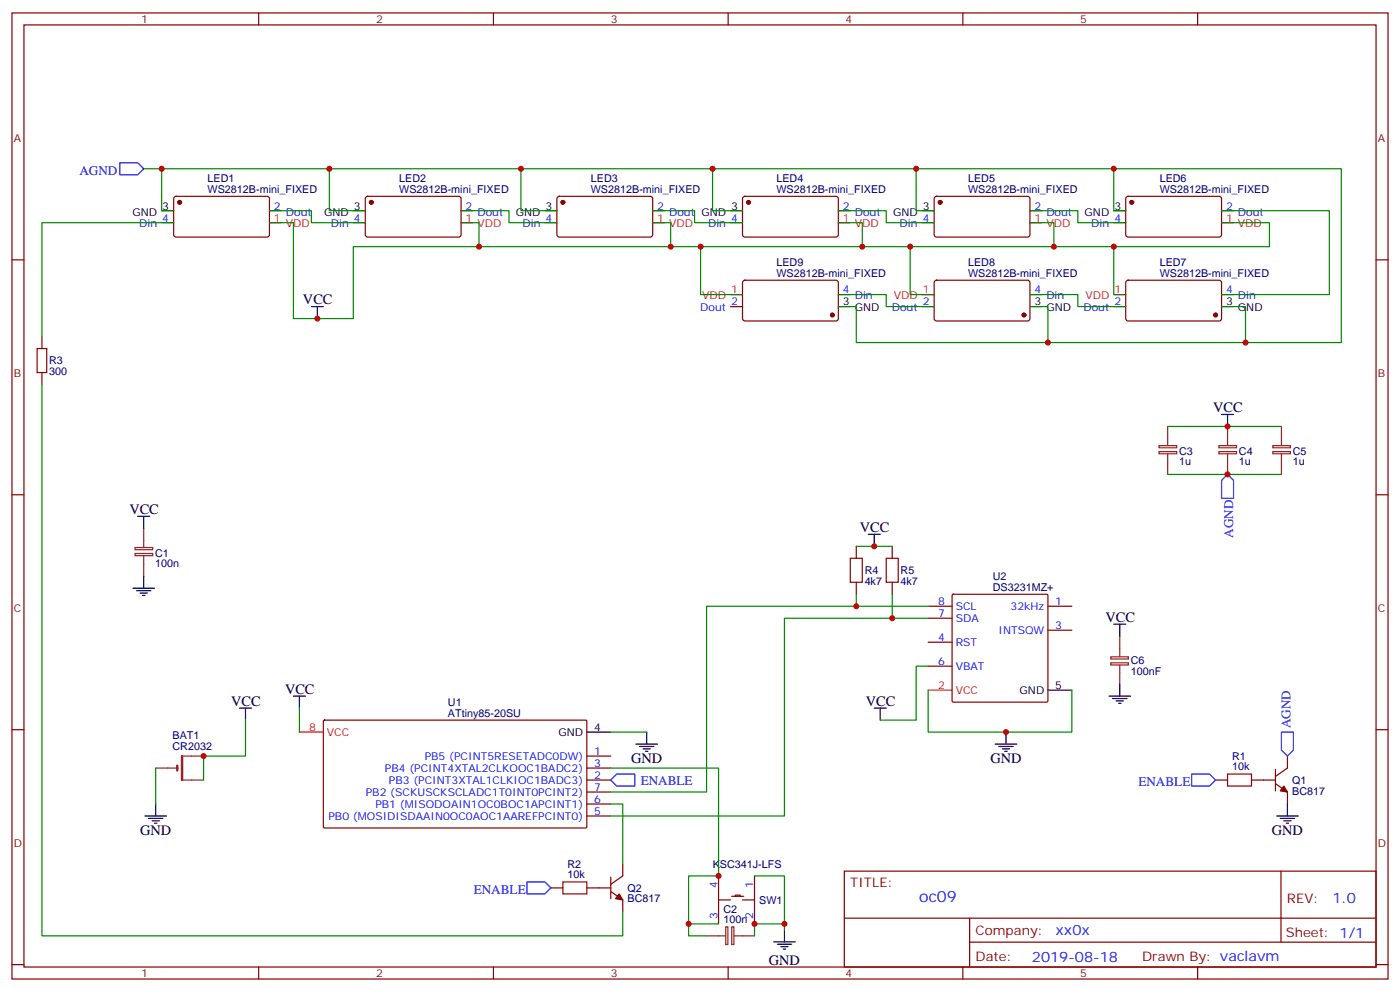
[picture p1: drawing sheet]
<svg xmlns="http://www.w3.org/2000/svg" width="412mm" height="292mm" viewBox="0 0 412 292" stroke-linecap="round" stroke-linejoin="round" font-family="sans-serif">
<g fill="none" stroke="#870000" stroke-width=".35">
<path d="M3.5 3.8h405.4v284.3h-405.4zM7.1 7.3h398.2v277.3h-398.2zM76.2 3.8v3.5M145.3 3.8v3.5M214.5 3.8v3.5M283.6 3.8v3.5M352.8 3.8v3.5M51.4 58l.5-.2h27l.5 .7-.1 10.8-.6 .5-27.1-.1-.4-.6v-10.6zM107.8 58l.5-.2h27.1l.4 .7v10.8l-.7 .5-27.1-.1-.4-.6v-10.6zM164.3 58l.4-.2h27.1l.5 .7-.1 10.8-.6 .5-27.1-.1-.5-.6v-10.6zM219 58l.4-.2h27.1l.4 .7v10.8l-.7 .5-27-.1-.5-.6v-10.6zM275.4 58l.5-.2h27.1l.4 .7-.1 10.8-.6 .5-27.1-.1-.4-.6v-10.6z"/>
<path d="M331.8 58l.5-.2h27.1l.4 .7v10.8l-.7 .5-27.1-.1-.4-.6v-10.6zM3.5 76.5h3.6M47.6 65.5h3.6M79.4 62h3.5M104.1 65.5h3.5M135.8 62h3.5M160.5 65.5h3.5M192.3 62h3.5M215.2 65.5h3.5M246.9 62h3.6M271.6 65.5h3.6M303.4 62h3.5"/>
<path d="M328.1 65.5h3.5M359.8 62h3.6M405.3 76.5h3.6M12.3 99.1v3.5M215.2 90.2h3.5M219 82.7l.4-.2h27.1l.4 .7v10.8l-.7 .5-27-.1-.5-.6v-10.6zM246.9 86.7h3.6M271.6 90.2h3.6M275.4 82.7l.5-.2h27.1l.4 .7-.1 10.8-.6 .5-27.1-.1-.4-.6v-10.6zM303.4 86.7h3.5M328.1 90.2h3.5M331.8 82.7l.5-.2h27.1l.4 .7v10.8l-.7 .5-27.1-.1-.4-.6v-10.6z"/>
<path d="M359.8 86.7h3.6M12.3 109.6v3.6M3.5 145.6h3.6M405.3 145.6h3.6M252.2 160.8v3.5M252.2 171.4v3.5M262.8 160.8v3.5M262.8 171.4v3.5M273.4 178.4h7.1M280.5 175.1l.3-.2h27.5l.3 .2 .1 31.2-.2 .3-27.7 .1-.3-.2zM308.7 178.4h7M273.4 189h7.1"/>
<path d="M273.4 196.1h7.1M273.4 182h7.1M308.7 185.5h7M3.5 214.8h3.6M95.3 212.1l.3-.2 77.1 .1 .2 .3-.1 31.2-.3 .2-77.1-.1-.2-.3zM405.3 214.8h3.6M172.9 229.6h7M172.9 222.5h7M172.9 226.1h7M172.9 236.6h7M172.9 233.1h7M358.1 229.6h3.5"/>
<path d="M368.7 229.6h7M375.7 230.6l3.5 2.5v3.5M375.7 226.4v6.4M379.2 222.5v3.6l-3.5 2.4M172.9 240.2h7M179.9 258.2v6.3M183.4 254.3v3.5l-3.5 2.5M211.7 257.8v14.1M222.2 257.8v14.1M248.7 256.4h156.6v28.2h-156.6zM377.3 256.4v20.9M162.3 261.3h3.5"/>
<path d="M172.9 261.3h7M179.9 262.4l3.5 2.5v3.5M211.7 264.9h3.5M215.5 263.8h3.6M216.6 263.8v-.3h1.4v.3M218.7 264.9h3.5M248.7 270.2h156.5M285.6 277.3h119.6M285.6 270.2v14.2M3.5 283.9h3.6M76.2 284.6v3.5M145.3 284.6v3.5"/>
<path d="M214.5 284.6v3.5M283.6 284.6v3.5M352.8 284.6v3.5M405.3 283.9h3.6"/>
</g>
<path d="M10.9 102.6h2.9v7h-2.9zM250.5 164.3h3.5v7.1h-3.5zM261.1 164.3h3.5v7.1h-3.5zM361.6 227.8h7.1v3.6h-7.1zM165.8 259.6h7.1v3.5h-7.1z" fill="none" stroke="#a10000" stroke-width=".35"/>
<g fill="#870000" stroke="#870000" stroke-width=".35">
<path d="M378.2 231.4l1 1.7-2.1-.3z"/>
<path d="M182.4 263.1l1 1.8-2.1-.4z"/>
<circle cx="52.9" cy="59.5" r=".53"/>
<circle cx="109.4" cy="59.5" r=".53"/>
<circle cx="165.8" cy="59.5" r=".53"/>
<circle cx="220.5" cy="59.5" r=".53"/>
<circle cx="276.9" cy="59.5" r=".53"/>
<circle cx="333.4" cy="59.5" r=".53"/>
<circle cx="358.1" cy="92.7" r=".53"/>
<circle cx="301.6" cy="92.7" r=".53"/>
<circle cx="245.2" cy="92.7" r=".53"/>
</g>
<g fill="none" stroke="#8c2424" stroke-width=".35">
<path d="M341.4 132.9h5.2v.7h-5.2zM341.4 131.2h5.2v.6h-5.2zM344 125.5v5.7M344 133.6v6M359.1 132.9h5.1v.7h-5.1zM359.1 131.2h5.1v.6h-5.1zM361.6 125.5v5.7M361.6 133.6v6M374.9 132.9h5.2v.7h-5.2zM374.9 131.2h5.2v.6h-5.2zM377.5 125.5v5.7M377.5 133.6v6"/>
<path d="M42.3 155.5v5.6M39.8 162.9h5.2v.6h-5.2zM39.8 161.1h5.2v.7h-5.2zM42.3 163.6v6M327.2 193.3h5.2v.7h-5.2zM327.2 195.1h5.2v.6h-5.2zM329.8 187.3v6M329.8 195.7v5.7M45.9 226.1h6.3M53.6 222.5h6.4M53.6 229.6h6.4M208.1 275.4h5.7"/>
<path d="M213.8 272.8h.6v5.2h-.6zM215.5 272.8h.7v5.2h-.7zM216.3 275.4h5.9"/>
</g>
<path d="M52.2 225.4v1.4M53.6 222.5v7.1" fill="none" stroke="#8c2424" stroke-width=".71"/>
<path d="M79.4 65.5h3.5M135.8 65.5h3.5M192.3 65.5h3.5M246.9 65.5h3.6M303.4 65.5h3.5M359.8 65.5h3.6M215.2 86.7h3.5M271.6 86.7h3.6M328.1 86.7h3.5M88.2 215.5h7M273.4 203.1h7.1" fill="none" stroke="#f00" stroke-width=".35"/>
<g fill="none" stroke="#000" stroke-width=".35">
<path d="M47.6 62h3.6M104.1 62h3.5M160.5 62h3.5M215.2 62h3.5M271.6 62h3.6M328.1 62h3.5M91.7 90.2h3.5M93.5 90.2v3.6M246.9 90.2h3.6M303.4 90.2h3.5M359.8 90.2h3.6M359.8 122h3.6"/>
<path d="M361.6 122v3.5M40.6 152h3.5M42.3 152v3.5M255.8 157.3h3.5M257.5 157.3v3.5M39.2 173.1h6.3M40.2 173.8h4.2M41.3 174.6h2.1M42 175.3h.7M42.3 169.6v3.5M328.1 183.7h3.5M329.8 183.7v3.6"/>
<path d="M70.6 208.4h3.5M72.3 208.4v3.5M86.4 204.9h3.6M88.2 204.9v3.5M172.9 215.5h7M187.3 219h6.4M188.4 219.7h4.2M190.5 215.5v3.5M257.5 208.4h3.6M259.3 208.4v3.5M293.2 219h6.3M294.2 219.7h4.2"/>
<path d="M296.3 215.5v3.5M308.7 203.1h7M326.7 204.9h6.3M327.7 205.6h4.3M328.8 206.3h2.1M329.5 207h.7M329.8 201.4v3.5M45.9 236.6v3.6M189.4 220.4h2.2M190.1 221.1h.8M295.3 220.4h2.1M296 221.1h.7"/>
<path d="M379.2 236.6v3.6M42.7 240.2h6.3M43.7 240.9h4.3M44.8 241.6h2.1M45.5 242.3h.7M376.1 240.2h6.3M377.1 240.9h4.3M378.2 241.6h2.1M378.9 242.3h.7M227.9 277.2h6.3M229 277.9h4.2M230 278.6h2.1"/>
<path d="M230.7 279.3h.7M231.1 273.7v3.5"/>
</g>
<path d="M35.3 47.9h5.3l1.7 1.8-1.7 1.7h-5.3zM361.6 139.6l1.8 1.8v5.3h-3.6v-5.3zM377.5 215.5h3.5v5.3l-1.8 1.7-1.7-1.7zM179.9 229.6l1.8-1.8h5.3v3.6h-5.3zM351 227.8h5.3l1.8 1.8-1.8 1.8h-5.3zM155.2 259.6h5.3l1.8 1.7-1.8 1.8h-5.3z" fill="none" stroke="#00f" stroke-width=".35"/>
<g fill="none" stroke="#008700" stroke-width=".35">
<path d="M42.3 49.7h5.3v12.3h3.6M47.6 49.7h280.5v12.3h3.5M97 49.7v12.3h10.6M153.5 49.7v12.3h10.5M209.9 49.7v12.3h8.8M269.9 49.7v12.3h5.3M328.1 49.7h67v51.1h-28.2M51.2 65.5h-38.9v33.6M79.4 62h12.3v3.5h15.9M79.4 65.5h7v28.3h17.7v-21.2h224M135.8 62h14.1v3.5h14.1M135.8 65.5h5.3v7.1"/>
<path d="M192.3 62h12.3v3.5h14.1M192.3 65.5h5.3v7.1M206.4 72.6v14.1h12.3M246.9 62h14.2v3.5h14.1M246.9 65.5h7.1v7.1M268.1 72.6v14.1h7.1M303.4 62h14.1v3.5h14.1M303.4 65.5h7v7.1M359.8 62h31.8v24.7h-31.8M359.8 65.5h14.1v7.1h-45.8v14.1h3.5M246.9 86.7h14.2v3.5h14.1M246.9 90.2h5.3v10.6h56.5v-10.6h-5.3"/>
<path d="M303.4 86.7h14.1v3.5h14.1M359.8 90.2h7.1v10.6h-58.2M12.3 113.2v162.2h171.1v-7M344 125.5h33.5M344 139.6h33.5M252.2 160.8h10.6M252.2 174.9v3.5M262.8 174.9v7.1h10.6M273.4 178.4h-65.3v54.7h-28.2M262.8 182h-31.7v58.2h-51.2M273.4 196.1h-3.5v15.8h-10.6M72.3 211.9v10.6h-12.3v7.1"/>
<path d="M88.2 208.4v7.1M179.9 215.5h10.6M273.4 203.1v12.4h42.3v-12.4M45.9 226.1v10.5M179.9 226.1h31.8v31.7h-8.9v14.1M179.9 236.6h3.5v17.7M222.2 257.8h8.9v14.1M211.7 271.9h-8.9v3.5h5.3M231.1 273.7v-1.8h-8.9v3.5"/>
</g>
<g fill="#c00">
<circle cx="206.4" cy="72.6" r=".88"/>
<circle cx="310.4" cy="72.6" r=".88"/>
<circle cx="197.6" cy="72.6" r=".88"/>
<circle cx="93.5" cy="93.8" r=".88"/>
<circle cx="308.7" cy="100.8" r=".88"/>
<circle cx="97" cy="49.7" r=".88"/>
<circle cx="209.9" cy="49.7" r=".88"/>
<circle cx="47.6" cy="49.7" r=".88"/>
<circle cx="252.2" cy="178.4" r=".88"/>
<circle cx="257.5" cy="160.8" r=".88"/>
<circle cx="296.3" cy="215.5" r=".88"/>
<circle cx="361.6" cy="125.5" r=".88"/>
<circle cx="211.7" cy="257.8" r=".88"/>
<circle cx="202.8" cy="271.9" r=".88"/>
<circle cx="231.1" cy="271.9" r=".88"/>
<circle cx="222.3" cy="271.9" r=".88"/>
<circle cx="361.6" cy="139.6" r=".88"/>
<circle cx="60" cy="222.5" r=".88"/>
<circle cx="262.8" cy="182" r=".88"/>
<circle cx="269.9" cy="49.7" r=".88"/>
<circle cx="153.5" cy="49.7" r=".88"/>
<circle cx="366.9" cy="100.8" r=".88"/>
<circle cx="328.1" cy="49.7" r=".88"/>
<circle cx="328.1" cy="72.6" r=".88"/>
<circle cx="141.1" cy="72.6" r=".88"/>
<circle cx="254" cy="72.6" r=".88"/>
<circle cx="268.1" cy="72.6" r=".88"/>
</g>
<text font-size="4.6" fill="#00f" x="270.8" y="265.4">oc09</text>
<g font-size="4.2">
<text x="89.3" y="89.5">VCC</text>
<text x="357.4" y="121.2">VCC</text>
<text x="38.1" y="151.3">VCC</text>
<text x="253.3" y="156.6">VCC</text>
<text x="325.6" y="183">VCC</text>
<text x="68.1" y="207.7">VCC</text>
<text x="84" y="204.2">VCC</text>
<text x="255.1" y="207.7">VCC</text>
<text x="185.9" y="224.6">GND</text>
<text x="291.7" y="224.6">GND</text>
<text x="41.3" y="245.8">GND</text>
<text x="374.6" y="245.8">GND</text>
<text x="226.5" y="283.9">GND</text>
</g>
<g font-size="4.2" fill="#00f">
<text x="392.5" y="265.7">1.0</text>
<text x="310.9" y="275.2">xx0x</text>
<text x="304" y="283">2019-08-18</text>
</g>
<g font-size="3.9" fill="#00f">
<text x="23.4" y="51.4">AGND</text>
<text x="363.3" y="158.3" transform="rotate(-90 363.3 158.3)">AGND</text>
<text x="380.1" y="214.4" transform="rotate(-90 380.1 214.4)">AGND</text>
<text x="188.7" y="231.2">ENABLE</text>
<text x="335.3" y="231.3">ENABLE</text>
<text x="139.6" y="263">ENABLE</text>
</g>
<g font-size="3.9" fill="#800">
<text x="250.5" y="261">TITLE:</text>
<text x="379.1" y="265.7">REV:</text>
<text x="287.4" y="275.2">Company:</text>
<text x="378.7" y="275.8">Sheet: 1/1</text>
<text x="287.4" y="282.9">Date:</text>
<text x="336.4" y="282.9">Drawn By: vaclavm</text>
</g>
<g font-size="3.2" fill="#800">
<text x="41.6" y="6.8">1</text>
<text x="110.8" y="6.8">2</text>
<text x="179.9" y="6.8">3</text>
<text x="249.1" y="6.8">4</text>
<text x="318.2" y="6.8">5</text>
<text x="4.1" y="41.9">A</text>
<text x="405.9" y="41.9">A</text>
<text x="4.1" y="111.1">B</text>
<text x="405.9" y="111.1">B</text>
<text x="4.1" y="180.2">C</text>
<text x="405.9" y="180.2">C</text>
<text x="4.1" y="249.3">D</text>
<text x="405.9" y="249.3">D</text>
<text x="41.6" y="287.6">1</text>
<text x="110.8" y="287.6">2</text>
<text x="179.9" y="287.6">3</text>
<text x="249.1" y="287.6">4</text>
<text x="318.2" y="287.6">5</text>
</g>
<g font-size="3.2" fill="#000080">
<text x="61.2" y="53.7">LED1</text>
<text x="117.6" y="53.7">LED2</text>
<text x="174" y="53.7">LED3</text>
<text x="228.7" y="53.7">LED4</text>
<text x="285.2" y="53.7">LED5</text>
<text x="341.6" y="53.7">LED6</text>
<text x="61.1" y="56.7">WS2812B-mini_FIXED</text>
<text x="117.6" y="56.7">WS2812B-mini_FIXED</text>
<text x="174" y="56.7">WS2812B-mini_FIXED</text>
<text x="228.7" y="56.7">WS2812B-mini_FIXED</text>
<text x="285.2" y="56.7">WS2812B-mini_FIXED</text>
<text x="341.6" y="56.7">WS2812B-mini_FIXED</text>
<text x="228.7" y="81.4">WS2812B-mini_FIXED</text>
<text x="228.7" y="78.4">LED9</text>
<text x="285.2" y="81.4">WS2812B-mini_FIXED</text>
<text x="285.2" y="78.4">LED8</text>
<text x="341.6" y="81.4">WS2812B-mini_FIXED</text>
<text x="341.6" y="78.4">LED7</text>
<text x="14.5" y="107.3">R3</text>
<text x="14.5" y="110.5">300</text>
<text x="347.3" y="136.9">1u</text>
<text x="347.3" y="133.8">C3</text>
<text x="364.9" y="136.9">1u</text>
<text x="364.9" y="133.8">C4</text>
<text x="380.8" y="136.9">1u</text>
<text x="380.8" y="133.8">C5</text>
<text x="45.7" y="166.9">100n</text>
<text x="45.7" y="163.8">C1</text>
<text x="254.7" y="172.1">4k7</text>
<text x="254.7" y="169.1">R4</text>
<text x="265.3" y="172.1">4k7</text>
<text x="265.3" y="169.1">R5</text>
<text x="292.4" y="173.8">DS3231MZ+</text>
<text x="292.4" y="170.6">U2</text>
<text x="333.1" y="195.5">C6</text>
<text x="333.1" y="198.6">100nF</text>
<text x="132" y="207.9">U1</text>
<text x="131.9" y="210.9">ATtiny85-20SU</text>
<text x="50.8" y="220.8">CR2032</text>
<text x="50.8" y="217.6">BAT1</text>
<text x="363" y="226.8">10k</text>
<text x="363" y="223.7">R1</text>
<text x="380.6" y="233.9">BC817</text>
<text x="380.6" y="230.8">Q1</text>
<text x="167.2" y="255.5">R2</text>
<text x="209.9" y="255.4">KSC341J-LFS</text>
<text x="167.2" y="258.5">10k</text>
<text x="184.9" y="262.5">Q2</text>
<text x="184.9" y="265.6">BC817</text>
<text x="213.1" y="268.6">C2</text>
<text x="223.7" y="266">SW1</text>
<text x="213.1" y="271.7">100n</text>
</g>
<g font-size="3.2">
<text x="39" y="63.4">GND</text>
<text x="47.8" y="61.7">3</text>
<text x="95.5" y="63.4">GND</text>
<text x="104.2" y="61.7">3</text>
<text x="151.9" y="63.4">GND</text>
<text x="160.7" y="61.7">3</text>
<text x="206.6" y="63.4">GND</text>
<text x="215.4" y="61.7">3</text>
<text x="263.1" y="63.4">GND</text>
<text x="271.8" y="61.7">3</text>
<text x="319.5" y="63.4">GND</text>
<text x="328.3" y="61.7">3</text>
<text x="248.3" y="89.9">3</text>
<text x="304.7" y="89.9">3</text>
<text x="361.2" y="89.9">3</text>
<text x="251.8" y="91.7">GND</text>
<text x="308.2" y="91.7">GND</text>
<text x="364.7" y="91.7">GND</text>
<text x="310.8" y="202.8">5</text>
<text x="300.3" y="204.2">GND</text>
<text x="175" y="215.1">4</text>
<text x="164.5" y="216.5">GND</text>
</g>
<g font-size="3.2" fill="#00f">
<text x="47.8" y="65.2">4</text>
<text x="80.7" y="61.7">2</text>
<text x="84.2" y="63.4">Dout</text>
<text x="104.2" y="65.2">4</text>
<text x="137.2" y="61.7">2</text>
<text x="140.7" y="63.4">Dout</text>
<text x="160.7" y="65.2">4</text>
<text x="193.6" y="61.7">2</text>
<text x="197.1" y="63.4">Dout</text>
<text x="215.4" y="65.2">4</text>
<text x="248.3" y="61.7">2</text>
<text x="251.8" y="63.4">Dout</text>
<text x="271.8" y="65.2">4</text>
<text x="304.7" y="61.7">2</text>
<text x="308.2" y="63.4">Dout</text>
<text x="328.3" y="65.2">4</text>
<text x="361.2" y="61.7">2</text>
<text x="364.7" y="63.4">Dout</text>
<text x="41" y="67">Din</text>
<text x="97.4" y="67">Din</text>
<text x="153.9" y="67">Din</text>
<text x="208.6" y="67">Din</text>
<text x="265" y="67">Din</text>
<text x="321.5" y="67">Din</text>
<text x="215.4" y="89.9">2</text>
<text x="248.3" y="86.4">4</text>
<text x="251.8" y="88.1">Din</text>
<text x="271.8" y="89.9">2</text>
<text x="304.7" y="86.4">4</text>
<text x="308.2" y="88.1">Din</text>
<text x="328.3" y="89.9">2</text>
<text x="361.2" y="86.4">4</text>
<text x="364.7" y="88.1">Din</text>
<text x="206.3" y="91.7">Dout</text>
<text x="262.7" y="91.7">Dout</text>
<text x="319.2" y="91.7">Dout</text>
<text x="276.3" y="178.1">8</text>
<text x="281.5" y="179.5">SCL</text>
<text x="297.7" y="179.5">32kHz</text>
<text x="310.8" y="178.1">1</text>
<text x="276.3" y="181.6">7</text>
<text x="281.5" y="183">SDA</text>
<text x="310.8" y="185.1">3</text>
<text x="276.3" y="188.7">4</text>
<text x="281.5" y="190.1">RST</text>
<text x="294.2" y="186.5">INTSQW</text>
<text x="276.3" y="195.7">6</text>
<text x="281.5" y="197.1">VBAT</text>
<text x="113.4" y="227.1">PB4 (PCINT4XTAL2CLKOOC1BADC2)</text>
<text x="125.1" y="223.6">PB5 (PCINT5RESETADC0DW)</text>
<text x="175" y="222.2">1</text>
<text x="175" y="225.7">3</text>
<text x="114.5" y="230.6">PB3 (PCINT3XTAL1CLKIOC1BADC3)</text>
<text x="175" y="229.2">2</text>
<text x="175" y="232.8">7</text>
<text x="107.8" y="234.2">PB2 (SCKUSCKSCLADC1T0INT0PCINT2)</text>
<text x="110.6" y="237.7">PB1 (MISODOAIN1OC0BOC1APCINT1)</text>
<text x="175" y="239.8">5</text>
<text x="175" y="236.3">6</text>
<text x="96.8" y="241.2">PB0 (MOSIDISDAAIN0OC0AOC1AAREFPCINT0)</text>
<text x="211.3" y="261.3" transform="rotate(-90 211.3 261.3)">4</text>
<text x="221.9" y="261.3" transform="rotate(-90 221.9 261.3)">1</text>
<text x="211.3" y="270.4" transform="rotate(-90 211.3 270.4)">3</text>
<text x="221.9" y="270.4" transform="rotate(-90 221.9 270.4)">2</text>
</g>
<g font-size="3.2" fill="#f00">
<text x="80.7" y="65.2">1</text>
<text x="137.2" y="65.2">1</text>
<text x="193.6" y="65.2">1</text>
<text x="248.3" y="65.2">1</text>
<text x="304.7" y="65.2">1</text>
<text x="361.2" y="65.2">1</text>
<text x="84.2" y="67">VDD</text>
<text x="140.7" y="67">VDD</text>
<text x="197.1" y="67">VDD</text>
<text x="251.8" y="67">VDD</text>
<text x="308.2" y="67">VDD</text>
<text x="364.7" y="67">VDD</text>
<text x="206.8" y="88.1">VDD</text>
<text x="215.4" y="86.4">1</text>
<text x="263.3" y="88.1">VDD</text>
<text x="271.8" y="86.4">1</text>
<text x="319.7" y="88.1">VDD</text>
<text x="328.3" y="86.4">1</text>
<text x="276.3" y="202.8">2</text>
<text x="281.5" y="204.2">VCC</text>
<text x="91.1" y="215.1">8</text>
<text x="96.3" y="216.5">VCC</text>
</g>
</svg>
